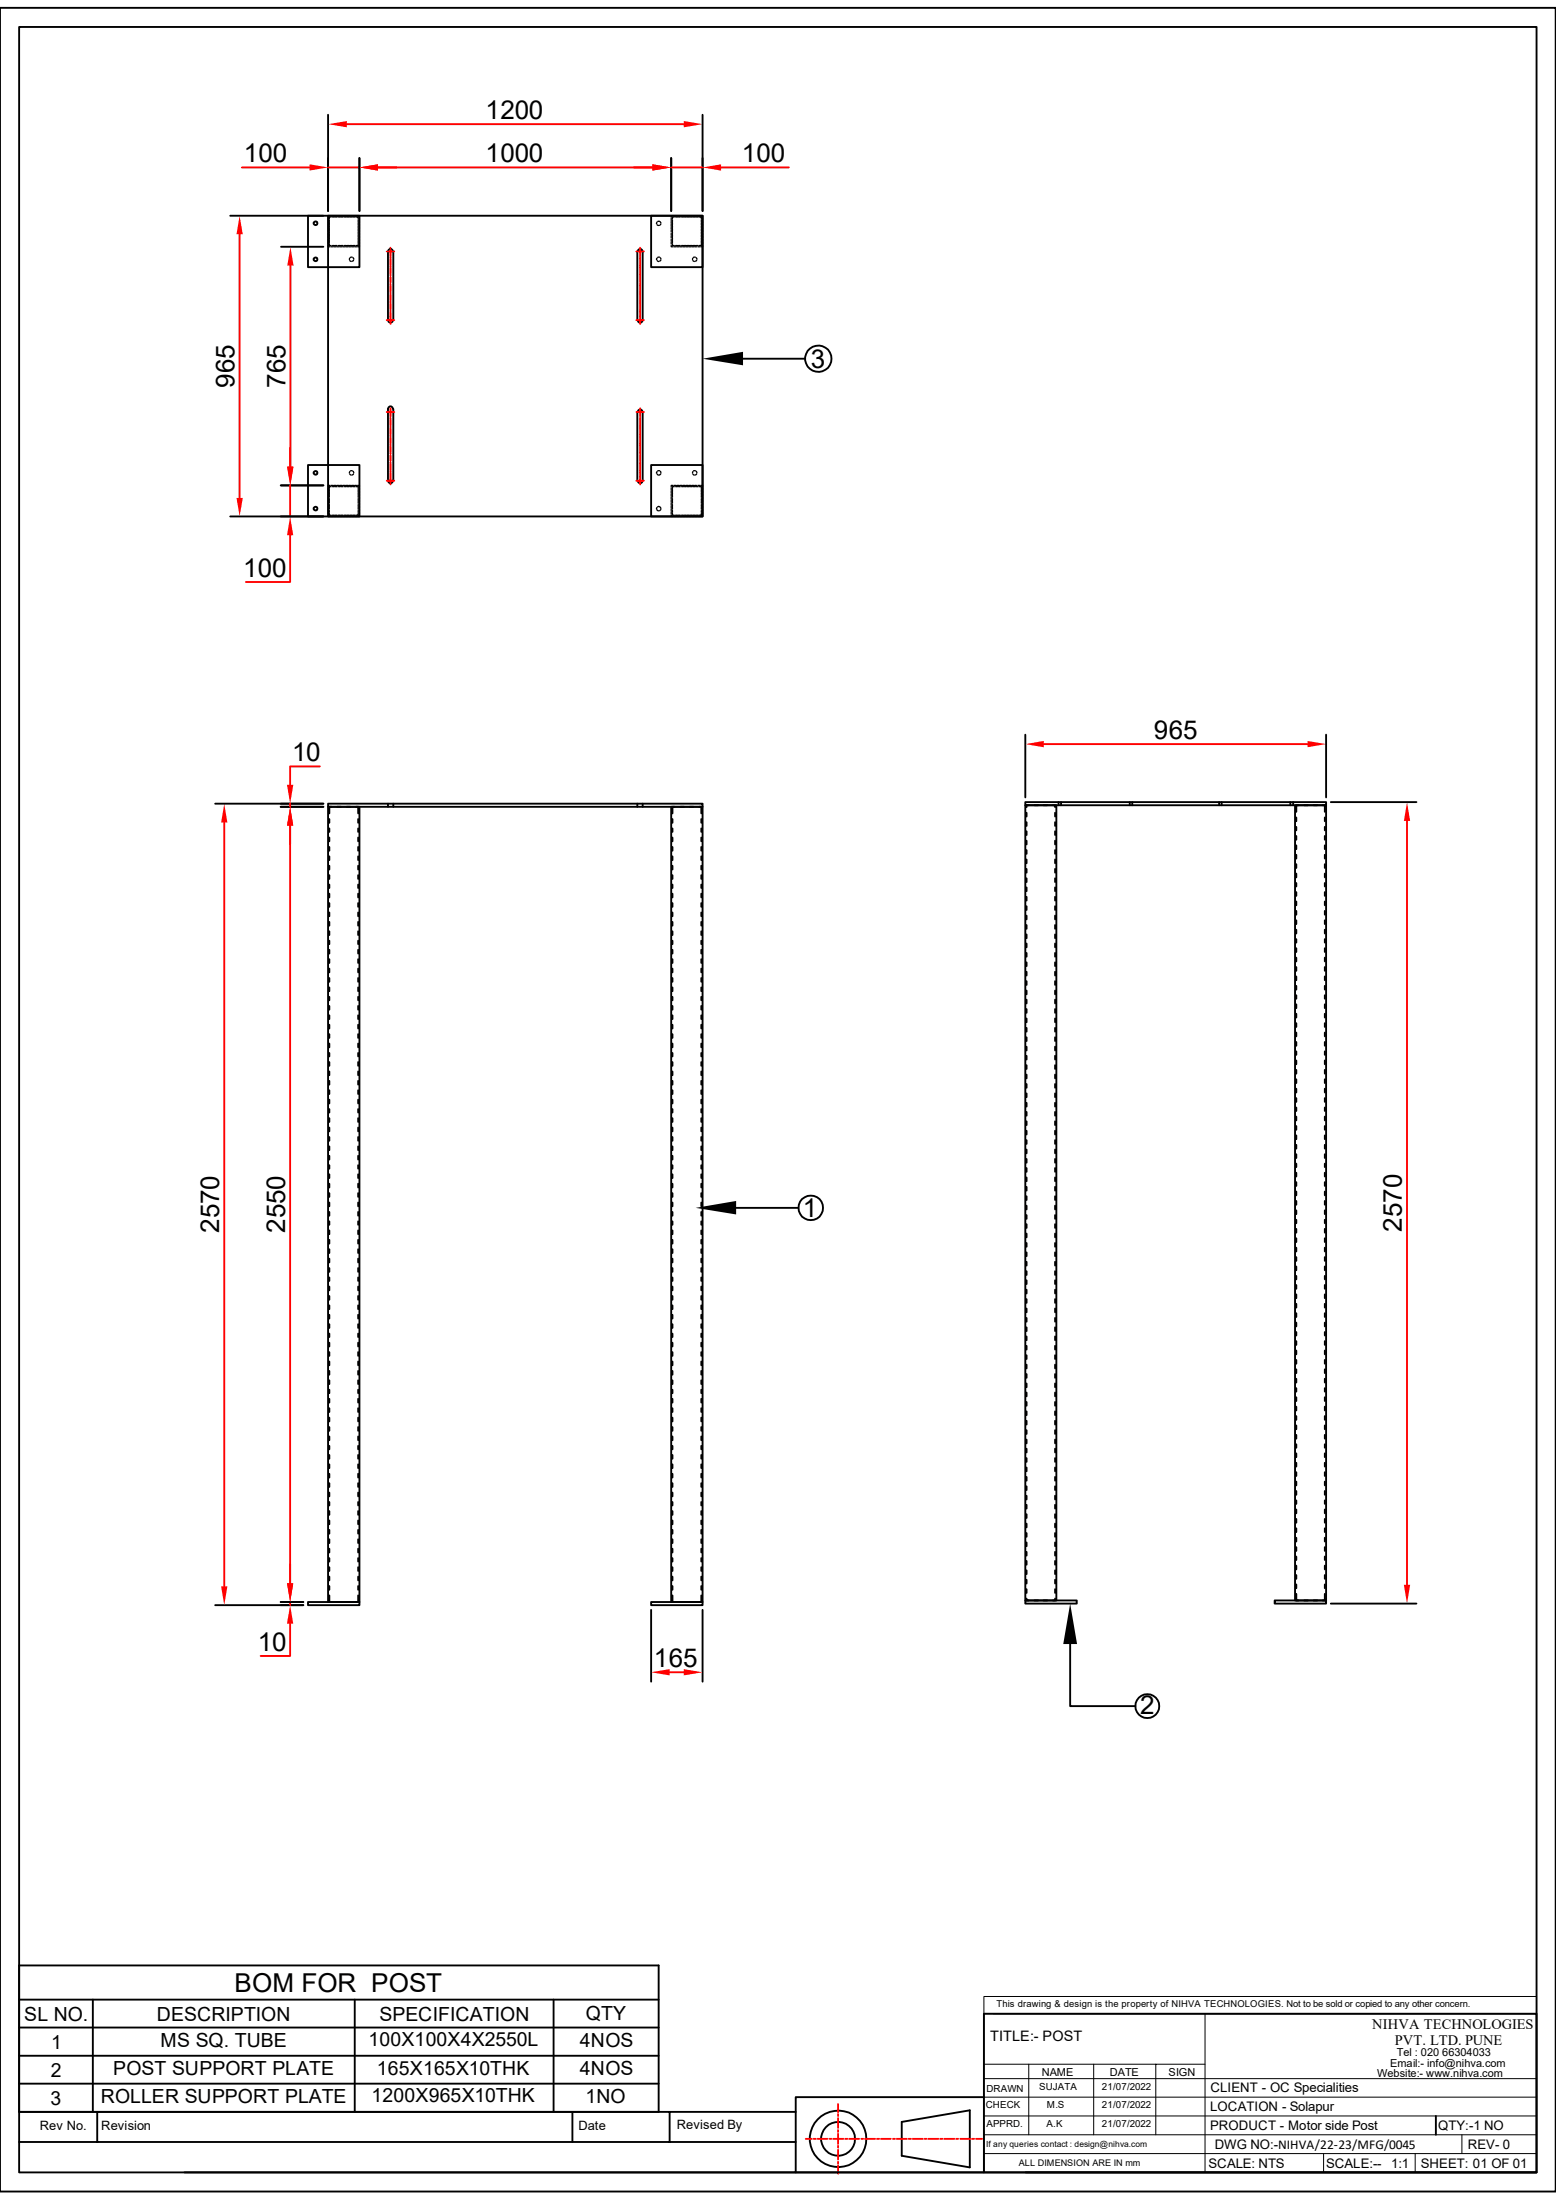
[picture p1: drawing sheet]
<svg xmlns="http://www.w3.org/2000/svg" width="210mm" height="297mm" viewBox="0 0 210 297" stroke-linecap="round" stroke-linejoin="round" font-family="sans-serif">
<g fill="none" stroke="#000" stroke-width=".25">
<path d="M0 1.1h210v294.8h-210zM2.6 3.6h204.8v289.7h-204.8zM41.6 29.1h6.9v7h-6.9zM44.3 29.1h50.5v40.6h-50.5zM53 34l-.2-.4-.3 .1-.1 .3v9.2l.2 .4 .4-.2v-.2M53.1 34v9.2M86 34v9.2M86.1 34l.2-.4 .4 .1v.3v9.2l-.2 .4-.4-.2v-.2M87.9 29.1h6.9v7h-6.9zM53 55.2l-.2-.3-.3 .1-.1 .2v9.7l.2 .3 .4-.1v-.2M53.1 55.2v9.7M86 55.6v9.3"/>
<path d="M86.1 55.6l.2-.3 .4 .1v.2v9.3l-.2 .3-.4-.1v-.2M41.6 62.8h6.9v6.9h-6.9zM87.9 62.8h6.9v6.9h-6.9zM44.3 108.9h4.2v107.4h-4.2zM44.3 108.5h50.5v.4h-50.5zM44.4 110.6v.5M44.4 111.8v.5M44.4 113.1v.5M44.4 114.3v.6M44.4 115.6v.5M44.4 116.9v.5M44.4 118.2v.5"/>
<path d="M44.4 119.4v.5M44.7 108.9h-.3v.9M45.5 108.9h.5M46.8 108.9h.5M48 108.9h.3v.9M48.3 110.6v.5M48.3 111.8v.5M48.3 113.1v.5M48.3 114.3v.6M48.3 115.6v.5M48.3 116.9v.5M48.3 118.2v.5"/>
<path d="M48.3 119.4v.5M52.4 108.5v.4M53.1 108.5v.4M86 108.5v.4M86.7 108.5v.4M90.6 108.9h4.2v107.4h-4.2zM90.8 110.6v.5M90.8 111.8v.5M90.8 113.1v.5M90.8 114.3v.6M90.8 115.6v.5M90.8 116.9v.5"/>
<path d="M90.8 118.2v.5M90.8 119.4v.5M91.1 108.9h-.3v.9M91.8 108.9h.5M93.1 108.9h.5M94.4 108.9h.3v.9M94.7 110.6v.5M94.7 111.8v.5M94.7 113.1v.5M94.7 114.3v.6M94.7 115.6v.5M94.7 116.9v.5"/>
<path d="M94.7 118.2v.5M94.7 119.4v.5M138.4 108.3h40.6v.4h-40.6zM138.4 108.7h4.2v107.4h-4.2zM138.6 109.7v.5M138.6 111v.5M138.6 112.2v.5M138.6 113.5v.5M138.6 114.8v.5M138.6 116v.5M138.6 117.3v.5M138.6 118.6v.5"/>
<path d="M138.6 119.8v.5M138.9 108.7h-.3v.3M139.6 108.7h.5M140.8 108.7h.6M142.1 108.7h.3v.3M142.4 109.7v.5M142.4 111v.5M142.4 112.2v.5M142.4 113.5v.5M142.4 114.8v.5M142.4 116v.5M142.4 117.3v.5"/>
<path d="M142.4 118.6v.5M142.4 119.8v.5M142.9 108.3v.4M143.2 108.3v.4M152.5 108.3v.4M152.8 108.3v.4M164.5 108.3v.4M164.9 108.3v.4M174.2 108.3v.4M174.5 108.3v.4M174.8 108.7h4.2v107.4h-4.2zM175 110.4v.5"/>
<path d="M175 111.6v.5M175 112.9v.5M175 114.1v.5M175 115.4v.5M175 116.7v.5M175 117.9v.5M175 119.2v.5M175.3 108.7h-.3v.9M176 108.7h.5M177.3 108.7h.5M178.5 108.7h.3v.9M178.8 110.4v.5"/>
<path d="M178.8 111.6v.5M178.8 112.9v.5M178.8 114.1v.5M178.8 115.4v.5M178.8 116.7v.5M178.8 117.9v.5M178.8 119.2v.5M44.4 120.7v.5M44.4 121.9v.5M44.4 123.2v.5M44.4 124.5v.5M44.4 125.7v.5"/>
<path d="M44.4 127v.5M44.4 128.2v.5M44.4 129.5v.5M44.4 130.8v.5M44.4 132v.5M44.4 133.3v.5M44.4 134.6v.4M44.4 135.8v.5M44.4 137.1v.5M44.4 138.3v.6M44.4 139.6v.5M48.3 120.7v.5"/>
<path d="M48.3 121.9v.5M48.3 123.2v.5M48.3 124.5v.5M48.3 125.7v.5M48.3 127v.5M48.3 128.2v.5M48.3 129.5v.5M48.3 130.8v.5M48.3 132v.5M48.3 133.3v.5M48.3 134.6v.4M48.3 135.8v.5"/>
<path d="M48.3 137.1v.5M48.3 138.3v.6M48.3 139.6v.5M90.8 120.7v.5M90.8 121.9v.5M90.8 123.2v.5M90.8 124.5v.5M90.8 125.7v.5M90.8 127v.5M90.8 128.2v.5M90.8 129.5v.5M90.8 130.8v.5"/>
<path d="M90.8 132v.5M90.8 133.3v.5M90.8 134.6v.4M90.8 135.8v.5M90.8 137.1v.5M90.8 138.3v.6M90.8 139.6v.5M94.7 120.7v.5M94.7 121.9v.5M94.7 123.2v.5M94.7 124.5v.5M94.7 125.7v.5"/>
<path d="M94.7 127v.5M94.7 128.2v.5M94.7 129.5v.5M94.7 130.8v.5M94.7 132v.5M94.7 133.3v.5M94.7 134.6v.4M94.7 135.8v.5M94.7 137.1v.5M94.7 138.3v.6M94.7 139.6v.5M138.6 121.1v.5"/>
<path d="M138.6 122.3v.6M138.6 123.6v.5M138.6 124.9v.5M138.6 126.2v.5M138.6 127.4v.5M138.6 128.7v.5M138.6 129.9v.5M138.6 131.2v.5M138.6 132.5v.5M138.6 133.7v.5M138.6 135v.5M138.6 136.2v.5"/>
<path d="M138.6 137.5v.5M138.6 138.8v.5M142.4 121.1v.5M142.4 122.3v.6M142.4 123.6v.5M142.4 124.9v.5M142.4 126.2v.5M142.4 127.4v.5M142.4 128.7v.5M142.4 129.9v.5M142.4 131.2v.5M142.4 132.5v.5"/>
<path d="M142.4 133.7v.5M142.4 135v.5M142.4 136.2v.5M142.4 137.5v.5M142.4 138.8v.5M175 120.4v.5M175 121.7v.5M175 123v.5M175 124.2v.6M175 125.5v.5M175 126.8v.5M175 128v.5"/>
<path d="M175 129.3v.5M175 130.6v.5M175 131.8v.5M175 133.1v.5M175 134.4v.4M175 135.6v.5M175 136.9v.5M175 138.1v.5M175 139.4v.5M178.8 120.4v.5M178.8 121.7v.5M178.8 123v.5"/>
<path d="M178.8 124.2v.6M178.8 125.5v.5M178.8 126.8v.5M178.8 128v.5M178.8 129.3v.5M178.8 130.6v.5M178.8 131.8v.5M178.8 133.1v.5M178.8 134.4v.4M178.8 135.6v.5M178.8 136.9v.5M178.8 138.1v.5"/>
<path d="M178.8 139.4v.5M44.4 140.9v.5M44.4 142.2v.4M44.4 143.4v.5M44.4 144.7v.5M44.4 145.9v.5M44.4 147.2v.5M44.4 148.5v.5M44.4 149.7v.5M44.4 151v.5M44.4 152.2v.5M44.4 153.5v.5"/>
<path d="M44.4 154.8v.5M44.4 156v.5M44.4 157.3v.5M44.4 158.5v.5M44.4 159.8v.5M48.3 140.9v.5M48.3 142.2v.4M48.3 143.4v.5M48.3 144.7v.5M48.3 145.9v.5M48.3 147.2v.5M48.3 148.5v.5"/>
<path d="M48.3 149.7v.5M48.3 151v.5M48.3 152.2v.5M48.3 153.5v.5M48.3 154.8v.5M48.3 156v.5M48.3 157.3v.5M48.3 158.5v.5M48.3 159.8v.5M90.8 140.9v.5M90.8 142.2v.4M90.8 143.4v.5"/>
<path d="M90.8 144.7v.5M90.8 145.9v.5M90.8 147.2v.5M90.8 148.5v.5M90.8 149.7v.5M90.8 151v.5M90.8 152.2v.5M90.8 153.5v.5M90.8 154.8v.5M90.8 156v.5M90.8 157.3v.5M90.8 158.5v.5"/>
<path d="M90.8 159.8v.5M94.7 140.9v.5M94.7 142.2v.4M94.7 143.4v.5M94.7 144.7v.5M94.7 145.9v.5M94.7 147.2v.5M94.7 148.5v.5M94.7 149.7v.5M94.7 151v.5M94.7 152.2v.5M94.7 153.5v.5"/>
<path d="M94.7 154.8v.5M94.7 156v.5M94.7 157.3v.5M94.7 158.5v.5M94.7 159.8v.5M138.6 140v.5M138.6 141.3v.5M138.6 142.5v.5M138.6 143.8v.5M138.6 145.1v.5M138.6 146.3v.6M138.6 147.6v.5"/>
<path d="M138.6 148.9v.5M138.6 150.1v.5M138.6 151.4v.5M138.6 152.7v.5M138.6 153.9v.5M138.6 155.2v.5M138.6 156.5v.5M138.6 157.7v.5M138.6 159v.5M142.4 140v.5M142.4 141.3v.5M142.4 142.5v.5"/>
<path d="M142.4 143.8v.5M142.4 145.1v.5M142.4 146.3v.6M142.4 147.6v.5M142.4 148.9v.5M142.4 150.1v.5M142.4 151.4v.5M142.4 152.7v.5M142.4 153.9v.5M142.4 155.2v.5M142.4 156.5v.5M142.4 157.7v.5"/>
<path d="M142.4 159v.5M175 140.7v.5M175 141.9v.5M175 143.2v.5M175 144.4v.5M175 145.7v.5M175 147v.5M175 148.3v.5M175 149.5v.5M175 150.7v.6M175 152v.5M175 153.3v.5"/>
<path d="M175 154.6v.5M175 155.8v.5M175 157.1v.5M175 158.3v.5M175 159.6v.5M178.8 140.7v.5M178.8 141.9v.5M178.8 143.2v.5M178.8 144.4v.5M178.8 145.7v.5M178.8 147v.5M178.8 148.3v.5"/>
<path d="M178.8 149.5v.5M178.8 150.7v.6M178.8 152v.5M178.8 153.3v.5M178.8 154.6v.5M178.8 155.8v.5M178.8 157.1v.5M178.8 158.3v.5M178.8 159.6v.5M44.4 161.1v.5M44.4 162.3v.6M44.4 163.6v.5"/>
<path d="M44.4 164.9v.5M44.4 166.1v.5M44.4 167.4v.5M44.4 168.7v.5M44.4 169.9v.5M44.4 171.2v.5M44.4 172.5v.4M44.4 173.7v.5M44.4 175v.5M44.4 176.2v.5M44.4 177.5v.5M44.4 178.8v.5"/>
<path d="M48.3 161.1v.5M48.3 162.3v.6M48.3 163.6v.5M48.3 164.9v.5M48.3 166.1v.5M48.3 167.4v.5M48.3 168.7v.5M48.3 169.9v.5M48.3 171.2v.5M48.3 172.5v.4M48.3 173.7v.5M48.3 175v.5"/>
<path d="M48.3 176.2v.5M48.3 177.5v.5M48.3 178.8v.5M90.8 161.1v.5M90.8 162.3v.6M90.8 163.6v.5M90.8 164.9v.5M90.8 166.1v.5M90.8 167.4v.5M90.8 168.7v.5M90.8 169.9v.5M90.8 171.2v.5"/>
<path d="M90.8 172.5v.4M90.8 173.7v.5M90.8 175v.5M90.8 176.2v.5M90.8 177.5v.5M90.8 178.8v.5M94.7 161.1v.5M94.7 162.3v.6M94.7 163.6v.5M94.7 164.9v.5M94.7 166.1v.5M94.7 167.4v.5"/>
<path d="M94.7 168.7v.5M94.7 169.9v.5M94.7 171.2v.5M94.7 172.5v.4M94.7 173.7v.5M94.7 175v.5M94.7 176.2v.5M94.7 177.5v.5M94.7 178.8v.5M138.6 160.2v.5M138.6 161.5v.5M138.6 162.8v.5"/>
<path d="M138.6 164v.5M138.6 165.3v.5M138.6 166.5v.5M138.6 167.8v.5M138.6 169.1v.5M138.6 170.3v.6M138.6 171.6v.5M138.6 172.8v.6M138.6 174.1v.5M138.6 175.4v.5M138.6 176.7v.5M138.6 177.9v.5"/>
<path d="M138.6 179.2v.5M142.4 160.2v.5M142.4 161.5v.5M142.4 162.8v.5M142.4 164v.5M142.4 165.3v.5M142.4 166.5v.5M142.4 167.8v.5M142.4 169.1v.5M142.4 170.3v.6M142.4 171.6v.5M142.4 172.8v.6"/>
<path d="M142.4 174.1v.5M142.4 175.4v.5M142.4 176.7v.5M142.4 177.9v.5M142.4 179.2v.5M175 160.9v.5M175 162.1v.5M175 163.4v.5M175 164.7v.4M175 165.9v.5M175 167.2v.5M175 168.4v.6"/>
<path d="M175 169.7v.5M175 171v.5M175 172.3v.4M175 173.5v.5M175 174.8v.5M175 176v.5M175 177.3v.5M175 178.6v.5M175 179.8v.5M178.8 160.9v.5M178.8 162.1v.5M178.8 163.4v.5"/>
<path d="M178.8 164.7v.4M178.8 165.9v.5M178.8 167.2v.5M178.8 168.4v.6M178.8 169.7v.5M178.8 171v.5M178.8 172.3v.4M178.8 173.5v.5M178.8 174.8v.5M178.8 176v.5M178.8 177.3v.5M178.8 178.6v.5"/>
<path d="M178.8 179.8v.5M44.4 180v.5M44.4 181.3v.5M44.4 182.5v.5M44.4 183.8v.5M44.4 185.1v.5M44.4 186.4v.5M44.4 187.6v.5M44.4 188.8v.6M44.4 190.1v.5M44.4 191.4v.5M44.4 192.7v.5"/>
<path d="M44.4 193.9v.5M44.4 195.2v.5M44.4 196.4v.5M44.4 197.7v.5M44.4 199v.5M48.3 180v.5M48.3 181.3v.5M48.3 182.5v.5M48.3 183.8v.5M48.3 185.1v.5M48.3 186.4v.5M48.3 187.6v.5"/>
<path d="M48.3 188.8v.6M48.3 190.1v.5M48.3 191.4v.5M48.3 192.7v.5M48.3 193.9v.5M48.3 195.2v.5M48.3 196.4v.5M48.3 197.7v.5M48.3 199v.5M90.8 180v.5M90.8 181.3v.5M90.8 182.5v.5"/>
<path d="M90.8 183.8v.5M90.8 185.1v.5M90.8 186.4v.5M90.8 187.6v.5M90.8 188.8v.6M90.8 190.1v.5M90.8 191.4v.5M90.8 192.7v.5M90.8 193.9v.5M90.8 195.2v.5M90.8 196.4v.5M90.8 197.7v.5"/>
<path d="M90.8 199v.5M94.7 180v.5M94.7 181.3v.5M94.7 182.5v.5M94.7 183.8v.5M94.7 185.1v.5M94.7 186.4v.5M94.7 187.6v.5M94.7 188.8v.6M94.7 190.1v.5M94.7 191.4v.5M94.7 192.7v.5"/>
<path d="M94.7 193.9v.5M94.7 195.2v.5M94.7 196.4v.5M94.7 197.7v.5M94.7 199v.5M138.6 180.4v.5M138.6 181.7v.5M138.6 183v.5M138.6 184.2v.5M138.6 185.5v.5M138.6 186.8v.5M138.6 188v.5"/>
<path d="M138.6 189.3v.5M138.6 190.5v.6M138.6 191.8v.5M138.6 193.1v.5M138.6 194.4v.5M138.6 195.6v.5M138.6 196.9v.5M138.6 198.1v.5M138.6 199.4v.5M142.4 180.4v.5M142.4 181.7v.5M142.4 183v.5"/>
<path d="M142.4 184.2v.5M142.4 185.5v.5M142.4 186.8v.5M142.4 188v.5M142.4 189.3v.5M142.4 190.5v.6M142.4 191.8v.5M142.4 193.1v.5M142.4 194.4v.5M142.4 195.6v.5M142.4 196.8v.6M142.4 198.1v.5"/>
<path d="M142.4 199.4v.5M175 181.1v.5M175 182.3v.5M175 183.6v.5M175 184.9v.5M175 186.1v.5M175 187.4v.5M175 188.6v.5M175 189.9v.5M175 191.2v.5M175 192.4v.6M175 193.7v.5"/>
<path d="M175 195v.5M175 196.2v.5M175 197.5v.5M175 198.8v.5M178.8 181.1v.5M178.8 182.3v.5M178.8 183.6v.5M178.8 184.9v.5M178.8 186.1v.5M178.8 187.4v.5M178.8 188.6v.5M178.8 189.9v.5"/>
<path d="M178.8 191.2v.5M178.8 192.4v.6M178.8 193.7v.5M178.8 195v.5M178.8 196.2v.5M178.8 197.5v.5M178.8 198.8v.5M41.6 216.3h6.9v.4h-6.9zM44.4 215.4v.9h.3M44.4 200.2v.5M44.4 201.5v.5M44.4 202.8v.4"/>
<path d="M44.4 204v.5M44.4 205.3v.5M44.4 206.5v.6M44.4 207.8v.5M44.4 209.1v.5M44.4 210.4v.4M44.4 211.6v.5M44.4 212.9v.5M44.4 214.1v.5M45.5 216.3h.5M46.8 216.3h.5M48.3 215.4v.9h-.3"/>
<path d="M48.3 200.2v.5M48.3 201.5v.5M48.3 202.8v.4M48.3 204v.5M48.3 205.3v.5M48.3 206.5v.6M48.3 207.8v.5M48.3 209.1v.5M48.3 210.4v.4M48.3 211.6v.5M48.3 212.9v.5M48.3 214.1v.5"/>
<path d="M87.9 216.3h6.9v.4h-6.9zM90.8 200.2v.5M90.8 201.5v.5M90.8 202.8v.4M90.8 204v.5M90.8 205.3v.5M90.8 206.5v.6M90.8 207.8v.5M90.8 209.1v.5M90.8 210.4v.4M90.8 211.6v.5M90.8 212.9v.5"/>
<path d="M90.8 214.1v.5M90.8 215.4v.9h.3M91.8 216.3h.5M93.1 216.3h.5M94.7 215.4v.9h-.3M94.7 200.2v.5M94.7 201.5v.5M94.7 202.8v.4M94.7 204v.5M94.7 205.3v.5M94.7 206.5v.6M94.7 207.8v.5"/>
<path d="M94.7 209.1v.5M94.7 210.4v.4M94.7 211.6v.5M94.7 212.9v.5M94.7 214.1v.5M138.4 216.1h6.9v.4h-6.9zM138.6 215.8v.3h.3M138.6 200.7v.5M138.6 201.9v.5M138.6 203.2v.5M138.6 204.4v.5M138.6 205.7v.5"/>
<path d="M138.6 207v.5M138.6 208.2v.5M138.6 209.5v.5M138.6 210.7v.5M138.6 212v.5M138.6 213.3v.5M138.6 214.5v.6M139.6 216.1h.5M140.8 216.1h.6M142.4 215.8v.3h-.3M142.4 200.7v.5M142.4 201.9v.5"/>
<path d="M142.4 203.2v.5M142.4 204.4v.5M142.4 205.7v.5M142.4 207v.5M142.4 208.2v.5M142.4 209.5v.5M142.4 210.7v.5M142.4 212v.5M142.4 213.3v.5M142.4 214.5v.6M172 216.1h7v.4h-7zM175 215.2v.9h.3"/>
<path d="M175 200v.5M175 201.3v.5M175 202.6v.4M175 203.8v.5M175 205.1v.5M175 206.3v.5M175 207.6v.5M175 208.9v.5M175 210.1v.5M175 211.4v.5M175 212.6v.5M175 213.9v.5"/>
<path d="M176 216.1h.5M177.3 216.1h.5M178.8 200v.5M178.8 201.3v.5M178.8 202.6v.4M178.8 203.8v.5M178.8 205.1v.5M178.8 206.3v.5M178.8 207.6v.5M178.8 208.9v.5M178.8 210.1v.5M178.8 211.4v.5"/>
<path d="M178.8 212.6v.5M178.8 213.9v.5M178.8 215.2v.9h-.3M138.4 293.3h69"/>
<circle cx="42.6" cy="35" r=".25"/>
<circle cx="42.6" cy="30.1" r=".25"/>
<circle cx="42.6" cy="68.7" r=".25"/>
<circle cx="42.6" cy="63.8" r=".25"/>
</g>
<g fill="none" stroke="#000" stroke-width=".17">
<path d="M44.3 33.1v.2h.2M44.3 29.5v.3M44.3 29.9v.2M44.3 30.3v.3M44.3 30.7v.2M44.3 31.1v.2M44.3 31.5v.3M44.3 31.9v.2M44.3 32.3v.3M44.3 32.7v.2M44.4 32.9v.2h.3M44.4 29.7v.2"/>
<path d="M44.4 30.1v.3M44.4 30.5v.2M44.4 30.9v.3M44.4 31.3v.2M44.4 31.7v.3M44.4 32.1v.2M44.4 32.5v.3M44.5 29.1h-.2v.2M44.7 29.1h.2M44.7 33.3h.2M44.7 29.3h-.3v.2M44.9 29.3h.2"/>
<path d="M44.9 33.1h.2M45 29.1h.3M45 33.3h.3M45.3 29.3h.2M45.3 33.1h.2M45.5 29.1h.2M45.5 33.3h.2M45.7 29.3h.2M45.7 33.1h.2M45.8 29.1h.3M45.8 33.3h.3M46.1 29.3h.2"/>
<path d="M46.1 33.1h.2M46.3 29.1h.2M46.3 33.3h.2M46.5 29.3h.2M46.5 33.1h.2M46.7 29.1h.2M46.7 33.3h.2M46.9 29.3h.2M46.9 33.1h.2M47.1 29.1h.2M47.1 33.3h.2M47.2 34.8v.3"/>
<path d="M47.2 35.2l.2 .1M47.2 29.3h.3M47.2 33.1h.3M47.5 29.1h.3M47.5 33.3h.3M47.5 34.7l-.2 .1M47.6 34.8l.2 .2M47.7 29.3h.2M47.7 33.1h.2M47.7 35.1l-.2 .2M47.9 29.1h.2M47.9 33.3h.2"/>
<path d="M48 29.3h.3v.2M48.3 29.1h.2v.2M48.3 29.7v.2M48.3 30.1v.3M48.3 30.5v.2M48.3 30.9v.3M48.3 31.3v.2M48.3 31.7v.3M48.3 32.1v.2M48.3 32.5v.3M48.3 32.9v.2h-.3M48.5 29.5v.3"/>
<path d="M48.5 29.9v.2M48.5 30.3v.3M48.5 30.7v.2M48.5 31.1v.2M48.5 31.5v.3M48.5 31.9v.2M48.5 32.3v.3M48.5 32.7v.2M48.5 33.1v.2h-.2M88.7 34.8l-.1 .3M88.7 35.2l.2 .1M88.7 30l-.1 .2"/>
<path d="M88.7 30.4h.2M88.8 29.9h.2M89 34.7l-.2 .1M89.1 34.8l.1 .2M89.1 29.9l.1 .2M89.2 35.1l-.2 .2M89.2 30.3l-.2 .1M90.6 29.5v.3M90.6 29.9v.2M90.6 30.3v.3M90.6 30.7v.2M90.6 31.1v.2"/>
<path d="M90.6 31.5v.3M90.6 31.9v.2M90.6 32.3v.3M90.6 32.7v.2M90.6 33.1v.2h.2M90.8 29.7v.2M90.8 30.1v.3M90.8 30.5v.2M90.8 30.9v.3M90.8 31.3v.2M90.8 31.7v.3M90.8 32.1v.2"/>
<path d="M90.8 32.5v.3M90.8 32.9v.2h.2M90.8 29.1h-.2v.2M91 29.1h.2M91 33.3h.2M91 29.3h-.2v.2M91.2 29.3h.2M91.2 33.1h.2M91.4 29.1h.3M91.4 33.3h.3M91.6 29.3h.2M91.6 33.1h.2"/>
<path d="M91.8 29.1h.2M91.8 33.3h.2M92 29.3h.2M92 33.1h.2M92.2 29.1h.3M92.2 33.3h.3M92.4 29.3h.2M92.4 33.1h.2M92.6 29.1h.2M92.6 33.3h.2M92.8 29.3h.2M92.8 33.1h.2"/>
<path d="M93 29.1h.3M93 33.3h.3M93.2 29.3h.2M93.2 33.1h.2M93.4 29.1h.2M93.4 33.3h.2M93.5 34.8v.3M93.5 35.2l.2 .1M93.6 29.3h.3M93.6 33.1h.3M93.8 29.1h.2M93.8 33.3h.2"/>
<path d="M93.9 34.7l-.3 .1M93.9 34.8l.2 .2M94 29.3h.2M94 33.1h.2M94 35.1l-.1 .2M94.2 29.1h.2M94.2 33.3h.2M94.4 29.3h.3v.2M94.6 29.1h.2v.2M94.7 32.9v.2h-.3M94.7 29.7v.2M94.7 30.1v.3"/>
<path d="M94.7 30.5v.2M94.7 30.9v.3M94.7 31.3v.2M94.7 31.7v.3M94.7 32.1v.2M94.7 32.5v.3M94.8 33.1v.2h-.2M94.8 29.5v.3M94.8 29.9v.2M94.8 30.3v.3M94.8 30.7v.2M94.8 31.1v.2"/>
<path d="M94.8 31.5v.3M94.8 31.9v.2M94.8 32.3v.3M94.8 32.7v.2M44.3 69.5v.2h.2M44.3 65.9v.3M44.3 66.3v.2M44.3 66.7v.3M44.3 67.1v.3M44.3 67.5v.3M44.3 67.9v.3M44.3 68.3v.3"/>
<path d="M44.3 68.7v.3M44.3 69.1v.3M44.4 69.3v.3h.3M44.4 66.1v.3M44.4 66.5v.3M44.4 66.9v.2M44.4 67.3v.3M44.4 67.7v.2M44.4 68.1v.3M44.4 68.5v.2M44.4 68.9v.3M44.5 65.5h-.2v.2"/>
<path d="M44.7 69.7h.2M44.7 65.5h.2M44.7 65.7h-.3v.3M44.9 69.6h.2M44.9 65.7h.2M45 69.7h.3M45 65.5h.3M45.3 69.6h.2M45.3 65.7h.2M45.5 69.7h.2M45.5 65.5h.2M45.7 69.6h.2"/>
<path d="M45.7 65.7h.2M45.8 69.7h.3M45.8 65.5h.3M46.1 69.6h.2M46.1 65.7h.2M46.3 69.7h.2M46.3 65.5h.2M46.5 69.6h.2M46.5 65.7h.2M46.7 69.7h.2M46.7 65.5h.2M46.9 69.6h.2"/>
<path d="M46.9 65.7h.2M47.1 69.7h.2M47.1 65.5h.2M47.2 63.7v.2M47.2 64l.2 .1M47.2 69.6h.3M47.2 65.7h.3M47.5 69.7h.3M47.5 65.5h.3M47.5 63.5l-.2 .1M47.6 63.6l.2 .2M47.7 69.6h.2"/>
<path d="M47.7 65.7h.2M47.7 64l-.2 .1M47.9 69.7h.2M47.9 65.5h.2M48 65.7h.3v.3M48.3 65.5h.2v.2M48.3 69.3v.3h-.3M48.3 66.1v.3M48.3 66.5v.3M48.3 66.9v.2M48.3 67.3v.3M48.3 67.7v.2"/>
<path d="M48.3 68.1v.3M48.3 68.5v.2M48.3 68.9v.3M48.5 69.5v.2h-.2M48.5 65.9v.3M48.5 66.3v.2M48.5 66.7v.3M48.5 67.1v.3M48.5 67.5v.3M48.5 67.9v.3M48.5 68.3v.3M48.5 68.7v.3"/>
<path d="M48.5 69.1v.3M88.7 68.5l-.1 .2M88.7 68.8l.2 .2M88.7 63.7l-.1 .2M88.7 64l.2 .1M88.8 68.4h.2M89 63.5l-.2 .1M89.1 68.5l.1 .2M89.1 63.6l.1 .2M89.2 68.8l-.2 .2M89.2 64l-.2 .1M90.6 65.9v.3"/>
<path d="M90.6 66.3v.2M90.6 66.7v.3M90.6 67.1v.3M90.6 67.5v.3M90.6 67.9v.3M90.6 68.3v.3M90.6 68.7v.3M90.6 69.1v.3M90.6 69.5v.2h.2M90.8 66.1v.3M90.8 66.5v.3M90.8 66.9v.2"/>
<path d="M90.8 67.3v.3M90.8 67.7v.2M90.8 68.1v.3M90.8 68.5v.2M90.8 68.9v.3M90.8 69.3v.3h.2M90.8 65.5h-.2v.2M91 69.7h.2M91 65.5h.2M91 65.7h-.2v.3M91.2 69.6h.2M91.2 65.7h.2"/>
<path d="M91.4 69.7h.3M91.4 65.5h.3M91.6 69.6h.2M91.6 65.7h.2M91.8 69.7h.2M91.8 65.5h.2M92 69.6h.2M92 65.7h.2M92.2 69.7h.3M92.2 65.5h.3M92.4 69.6h.2M92.4 65.7h.2"/>
<path d="M92.6 69.7h.2M92.6 65.5h.2M92.8 69.6h.2M92.8 65.7h.2M93 69.7h.3M93 65.5h.3M93.2 69.6h.2M93.2 65.7h.2M93.4 69.7h.2M93.4 65.5h.2M93.5 63.7v.2M93.5 64l.2 .1"/>
<path d="M93.6 69.6h.3M93.6 65.7h.3M93.8 69.7h.2M93.8 65.5h.2M93.9 63.5l-.3 .1M93.9 63.6l.2 .2M94 69.6h.2M94 65.7h.2M94 64l-.1 .1M94.2 69.7h.2M94.2 65.5h.2M94.4 65.7h.3v.3"/>
<path d="M94.6 65.5h.2v.2M94.7 69.3v.3h-.3M94.7 66.1v.3M94.7 66.5v.3M94.7 66.9v.2M94.7 67.3v.3M94.7 67.7v.2M94.7 68.1v.3M94.7 68.5v.2M94.7 68.9v.3M94.8 65.9v.3M94.8 66.3v.2"/>
<path d="M94.8 66.7v.3M94.8 67.1v.3M94.8 67.5v.3M94.8 67.9v.3M94.8 68.3v.3M94.8 68.7v.3M94.8 69.1v.3M94.8 69.5v.2h-.2"/>
</g>
<path d="M132.8 269.5h74.6v2.4h-74.6zM162.6 271.9h44.8M132.8 288.2h74.6M132.8 285.7h74.6M132.8 283.1h74.6M132.8 280.6h74.6" fill="none" stroke="#000" stroke-width=".13"/>
<path d="M163 272.5h21.7v5.9h-21.7z" fill="#fff"/>
<path d="M132.8 271.9v21.4M132.8 278.7h29.8M134.1 271.9h28.5v21.4M138.9 278.7v9.5M147.6 278.7v9.5M156 278.7v9.5M132.8 290.7h74.6M178.6 290.7v2.6M191 290.7v2.6M197.3 288.2v2.5" fill="none" stroke="#000" stroke-width=".13"/>
<g fill="none" stroke="#000" stroke-width=".25">
<path d="M44.3 15.5v13M94.8 15.5v13M132.8 271.9h74.6v21.4h-74.6zM2.6 289.2h104.8M2.6 285.1h104.8M13.1 285.1v4.1M77.3 285.1v4.1M90.4 285.1v4.1M107.4 293.3h25.4M121.7 286.5l9.2-1.6v7.7l-9.2-1.6zM132.8 283.1h-25.4v10.2h-82.5M193.8 285.7v2.5"/>
<circle cx="113.1" cy="288.8" r="2.29"/>
<circle cx="113.1" cy="288.8" r="3.8"/>
</g>
<g fill="none" stroke="#f00" stroke-width=".25">
<path d="M46.8 16.8h45.5M108.8 288.8h.8M109.8 288.8h.3M110.4 288.8h1.3M112 288.8h.2M112.5 288.8h1.3M113.1 285.4v.3M113.1 286v1.3M113.1 287.6v.2M113.1 288.1v1.3M113.1 289.7v.2M113.1 290.2v1.3"/>
<path d="M113.1 291.8v.3M113.1 292.4v1.1M113.1 284.1v1.1M114.1 288.8h.3M114.6 288.8h1.4M116.2 288.8h.3M116.8 288.8h1.3M118.4 288.8h.3M118.9 288.8h1.3M120.5 288.8h.3M121 288.8h1.4M122.6 288.8h.3"/>
<path d="M123.2 288.8h1.3M124.8 288.8h.3M125.3 288.8h1.4M126.9 288.8h.3M127.5 288.8h1.3M129.1 288.8h.2M129.6 288.8h1.3M131.2 288.8h.3M131.7 288.8h.8"/>
</g>
<g fill="#f00">
<path d="M44.3 16.8l2.5-.5v.9z"/>
<path d="M92.3 16.3l2.5 .5-2.5 .4z"/>
</g>
<path d="M44.3 21.3v7.2M48.5 21.3v7.2" fill="none" stroke="#000" stroke-width=".25"/>
<path d="M32.6 22.6h9.2M44.3 22.6h4.2M51 22.6h2.6" fill="none" stroke="#f00" stroke-width=".25"/>
<g fill="#f00">
<path d="M48.5 22.6l2.5-.4v.8z"/>
<path d="M41.8 22.2l2.5 .4-2.5 .4z"/>
</g>
<path d="M48.5 21.3v7.2M90.6 21.3v7.2" fill="none" stroke="#000" stroke-width=".25"/>
<path d="M51 22.6h37.1" fill="none" stroke="#f00" stroke-width=".25"/>
<g fill="#f00">
<path d="M48.5 22.6l2.5-.4v.8z"/>
<path d="M88.1 22.2l2.5 .4-2.5 .4z"/>
</g>
<path d="M90.6 21.3v7.2M94.8 21.3v7.2" fill="none" stroke="#000" stroke-width=".25"/>
<path d="M85.6 22.6h2.5M90.6 22.6h4.2M97.3 22.6h9.2" fill="none" stroke="#f00" stroke-width=".25"/>
<g fill="#f00">
<path d="M88.1 22.2l2.5 .4-2.5 .4z"/>
<path d="M94.8 22.6l2.5-.4v.8z"/>
</g>
<path d="M37.9 33.3h5.7M37.9 65.5h5.7" fill="none" stroke="#000" stroke-width=".25"/>
<path d="M39.2 35.9v27.1" fill="none" stroke="#f00" stroke-width=".25"/>
<g fill="#f00">
<path d="M39.2 33.3l.4 2.6h-.8z"/>
<path d="M38.8 63h.8l-.4 2.5z"/>
</g>
<path d="M37.9 65.5h5.7M37.9 69.7h5.7" fill="none" stroke="#000" stroke-width=".25"/>
<path d="M39.2 72.3v6.3h-6M39.2 60.5v2.5M39.2 65.5v4.2" fill="none" stroke="#f00" stroke-width=".25"/>
<g fill="#f00">
<path d="M38.7 63h.9l-.4 2.5z"/>
<path d="M39.2 69.7l.4 2.6h-.9z"/>
</g>
<path d="M31.1 29.1h12.5M31.1 69.7h12.5" fill="none" stroke="#000" stroke-width=".25"/>
<path d="M32.3 31.6v35.6" fill="none" stroke="#f00" stroke-width=".25"/>
<g fill="#f00">
<path d="M31.9 67.2h.9l-.5 2.5z"/>
<path d="M32.3 29.1l.5 2.5h-.9z"/>
</g>
<path d="M29 108.5h14.6M29 216.7h11.9" fill="none" stroke="#000" stroke-width=".25"/>
<path d="M30.3 111v103.2" fill="none" stroke="#f00" stroke-width=".25"/>
<g fill="#f00">
<path d="M29.8 214.2h.9l-.4 2.5z"/>
<path d="M30.3 108.5l.4 2.5h-.9z"/>
</g>
<path d="M37.9 216.7h3M37.9 216.3h3" fill="none" stroke="#000" stroke-width=".25"/>
<path d="M39.2 219.2v4.4h-4M39.2 211.2v2.5M39.2 216.3v.4" fill="none" stroke="#f00" stroke-width=".25"/>
<g fill="#f00">
<path d="M38.7 213.7h.9l-.4 2.6z"/>
<path d="M39.2 216.7l.4 2.5h-.9z"/>
</g>
<path d="M37.9 108.9h5.7M37.9 216.3h3" fill="none" stroke="#000" stroke-width=".25"/>
<path d="M39.2 111.5v102.2" fill="none" stroke="#f00" stroke-width=".25"/>
<g fill="#f00">
<path d="M38.7 213.7h.9l-.4 2.6z"/>
<path d="M39.2 108.9l.4 2.6h-.9z"/>
</g>
<path d="M37.9 108.9h5.7M37.9 108.5h5.7" fill="none" stroke="#000" stroke-width=".25"/>
<path d="M39.2 108.5v.4M39.2 111.5v2.5M43.2 103.5h-4v2.5" fill="none" stroke="#f00" stroke-width=".25"/>
<g fill="#f00">
<path d="M39.2 108.9l.4 2.6h-.9z"/>
<path d="M38.7 106h.9l-.4 2.5z"/>
</g>
<path d="M138.4 99.2v8.5M179 99.2v8.5" fill="none" stroke="#000" stroke-width=".25"/>
<path d="M140.9 100.5h35.6" fill="none" stroke="#f00" stroke-width=".25"/>
<g fill="#f00">
<path d="M138.4 100.5l2.5-.5v.9z"/>
<path d="M176.5 100l2.5 .5-2.5 .4z"/>
</g>
<path d="M179.6 108.3h11.6M179.6 216.5h11.6" fill="none" stroke="#000" stroke-width=".25"/>
<path d="M189.9 110.8v103.2" fill="none" stroke="#f00" stroke-width=".25"/>
<g fill="#f00">
<path d="M189.9 108.3l.4 2.5h-.8z"/>
<path d="M189.5 214h.8l-.4 2.5z"/>
</g>
<path d="M87.9 217.3v9.7M94.8 217.3v9.7" fill="none" stroke="#000" stroke-width=".25"/>
<path d="M90.4 225.8h1.9" fill="none" stroke="#f00" stroke-width=".25"/>
<g fill="#f00">
<path d="M87.9 225.8l2.5-.5v.9z"/>
<path d="M92.3 225.3l2.5 .5-2.5 .4z"/>
</g>
<g fill="none" stroke="#000" stroke-width=".25">
<path d="M100.3 48.4h8.4M99.4 163.1h8.3M144.4 222v8.3h8.8M2.6 265.3h86.3v19.8h-86.3zM2.6 270h86.3M2.6 273.7h86.3M2.6 277.5h86.3M12.5 270v15.1M47.9 270v15.1M74.7 270v15.1M2.6 281.3h86.3"/>
<circle cx="110.4" cy="48.4" r="1.78"/>
<circle cx="109.4" cy="163.1" r="1.65"/>
<circle cx="154.9" cy="230.3" r="1.61"/>
</g>
<path d="M94.8 48.4l5.5-.9v1.8zM93.9 163.1l5.5-1v1.9zM144.4 216.5l1 5.5h-1.9z" fill="#000"/>
<g fill="none" stroke="#f00" stroke-width=".25">
<path d="M52.2 34h.4M52.7 34h.1M52.7 33.4v.5M52.7 34v.5M52.7 33.9v.1M52.7 34.7v.1M52.7 35v.8M52.7 35.9v.1M52.7 36.2v.8M52.7 37.1v.1M52.7 37.4v.7M52.7 38.3v.1"/>
<path d="M52.7 38.6v.8M52.7 39.5v.1M52.7 39.8v.8M52.8 34h.4M85.9 34h.4M86.4 34h.5M86.4 33.9v.1M86.4 34.7v.1M86.4 35v.8M86.4 35.9v.1M86.4 36.2v.8M86.4 37.1v.1"/>
<path d="M86.4 37.4v.7M86.4 38.3v.1M86.4 38.6v.8M86.4 39.5v.1M86.4 39.8v.8M86.4 34v.5M86.4 33.4v.5M52.2 43.2h.4M52.2 55.6h.4M52.7 43.2h.1M52.7 55.6h.1M52.7 43.2v.5"/>
<path d="M52.7 55.1v.4M52.7 55.7v.5M52.7 55.6v.1M52.7 56.4v.1M52.7 56.6v.8M52.7 57.6v.1M52.7 57.8v.8M52.7 58.8v.1M52.7 59.1v.8M52.7 60v.1M52.7 40.7v.2M52.7 41v.8"/>
<path d="M52.7 41.9v.1M52.7 42.2v.9M52.8 43.2h.4M52.8 55.6h.4M85.9 55.6h.4M85.9 43.2h.4M86.4 55.6h.5M86.4 43.2h.5M86.4 40.7v.2M86.4 41v.8M86.4 41.9v.1M86.4 42.2v.9"/>
<path d="M86.4 55.6v.1M86.4 56.4v.1M86.4 56.6v.8M86.4 57.6v.1M86.4 57.8v.8M86.4 58.8v.1M86.4 59.1v.8M86.4 60v.1M86.4 55.7v.5M86.4 43.2v.5M86.4 55.1v.4M52.2 64.9h.4"/>
<path d="M52.7 64.9h.1M52.7 65v.4M52.7 60.2v.8M52.7 61.2v.1M52.7 61.5v.7M52.7 62.4v.1M52.7 62.7v.8M52.7 63.6v.1M52.7 63.8v1M52.8 64.9h.4M85.9 64.9h.4M86.4 64.9h.5"/>
<path d="M86.4 60.2v.8M86.4 61.2v.1M86.4 61.5v.7M86.4 62.4v.1M86.4 62.7v.8M86.4 63.6v.1M86.4 63.8v1M86.4 64.9h.1M86.4 65v.4"/>
</g>
<g font-size="3.5">
<text x="65.5" y="16.1">1200</text>
<text x="32.9" y="21.9">100</text>
<text x="65.5" y="21.9">1000</text>
<text x="100.1" y="21.9">100</text>
<text x="31.7" y="52.4" transform="rotate(-90 31.7 52.4)">965</text>
<text x="38.5" y="52.4" transform="rotate(-90 38.5 52.4)">765</text>
<text x="109.4" y="49.6">3</text>
<text x="32.8" y="77.9">100</text>
<text x="155.7" y="99.8">965</text>
<text x="39.4" y="102.8">10</text>
<text x="29.6" y="166.5" transform="rotate(-90 29.6 166.5)">2570</text>
<text x="38.5" y="166.5" transform="rotate(-90 38.5 166.5)">2550</text>
<text x="108.4" y="164.3">1</text>
<text x="189.2" y="166.3" transform="rotate(-90 189.2 166.3)">2570</text>
<text x="34.8" y="222.9">10</text>
<text x="88.3" y="225.1">165</text>
<text x="153.9" y="231.4">2</text>
<text x="31.7" y="268.9">BOM FOR POST</text>
</g>
<g font-size="2.6">
<text x="3.3" y="272.8">SL NO.</text>
<text x="21.2" y="272.8">DESCRIPTION</text>
<text x="51.2" y="272.8">SPECIFICATION</text>
<text x="79.1" y="272.7">QTY</text>
<text x="6.9" y="280.4">2</text>
<text x="6.9" y="276.6">1</text>
<text x="15.3" y="280.1">POST SUPPORT PLATE</text>
<text x="21.7" y="276.3">MS SQ. TUBE</text>
<text x="49.7" y="276.3">100X100X4X2550L</text>
<text x="50.9" y="280.1">165X165X10THK</text>
<text x="78.3" y="280.1">4NOS</text>
<text x="78.3" y="276.3">4NOS</text>
<text x="6.8" y="284.1">3</text>
<text x="13.6" y="283.9">ROLLER SUPPORT PLATE</text>
<text x="50.2" y="283.8">1200X965X10THK</text>
<text x="79" y="283.9">1NO</text>
</g>
<g font-size="1.9">
<text x="133.6" y="275.5">TITLE:- POST</text>
<text x="185.2" y="273.9">NIHVA TECHNOLOGIES</text>
<text x="188.3" y="276.1">PVT. LTD. PUNE</text>
</g>
<g font-size="1.8">
<text x="163.3" y="287.6">PRODUCT - Motor side Post</text>
<text x="163.3" y="285">LOCATION - Solapur</text>
<text x="163.4" y="282.5">CLIENT - OC Specialities</text>
<text x="194.1" y="287.6">QTY:-1 NO</text>
<text x="163.1" y="292.7">SCALE: NTS</text>
<text x="164" y="290.1">DWG NO:-NIHVA/22-23/MFG/0045</text>
<text x="179" y="292.7">SCALE:--</text>
<text x="187.7" y="292.7">1:1</text>
<text x="191.8" y="292.7">SHEET: 01 OF 01</text>
<text x="198.1" y="290.1">REV- 0</text>
</g>
<g font-size="1.7">
<text x="5.4" y="287.5">Rev No.</text>
<text x="13.7" y="287.5">Revision</text>
<text x="78.1" y="287.5">Date</text>
<text x="91.4" y="287.4">Revised By</text>
</g>
<g font-size="1.5">
<text x="140.6" y="280.2">NAME</text>
<text x="149.8" y="280.2">DATE</text>
<text x="157.7" y="280.2">SIGN</text>
<text x="185.9" y="280.4">Website:- www.nihva.com</text>
<text x="187.6" y="279.1">Email:- info@nihva.com</text>
<text x="188.5" y="277.6">Tel : 020 66304033</text>
</g>
<g font-size="1.3">
<text x="134.5" y="271">This drawing &amp; design is the property of NIHVA TECHNOLOGIES. Not to be sold or copied to any other concern.</text>
<text x="133.1" y="284.6">CHECK</text>
<text x="133.1" y="282.4">DRAWN</text>
<text x="133.1" y="287.2">APPRD.</text>
<text x="140.3" y="282.1">SUJATA</text>
<text x="141.3" y="287.2">A.K</text>
<text x="141.3" y="284.6">M.S</text>
<text x="148.7" y="282.1">21/07/2022</text>
<text x="148.7" y="284.6">21/07/2022</text>
<text x="148.7" y="287.2">21/07/2022</text>
</g>
<text font-size="1.2" x="137.5" y="292.4">ALL DIMENSION ARE IN mm</text>
<text font-size="1.1" x="133.1" y="289.8">If any queries contact : design@nihva.com</text>
</svg>
